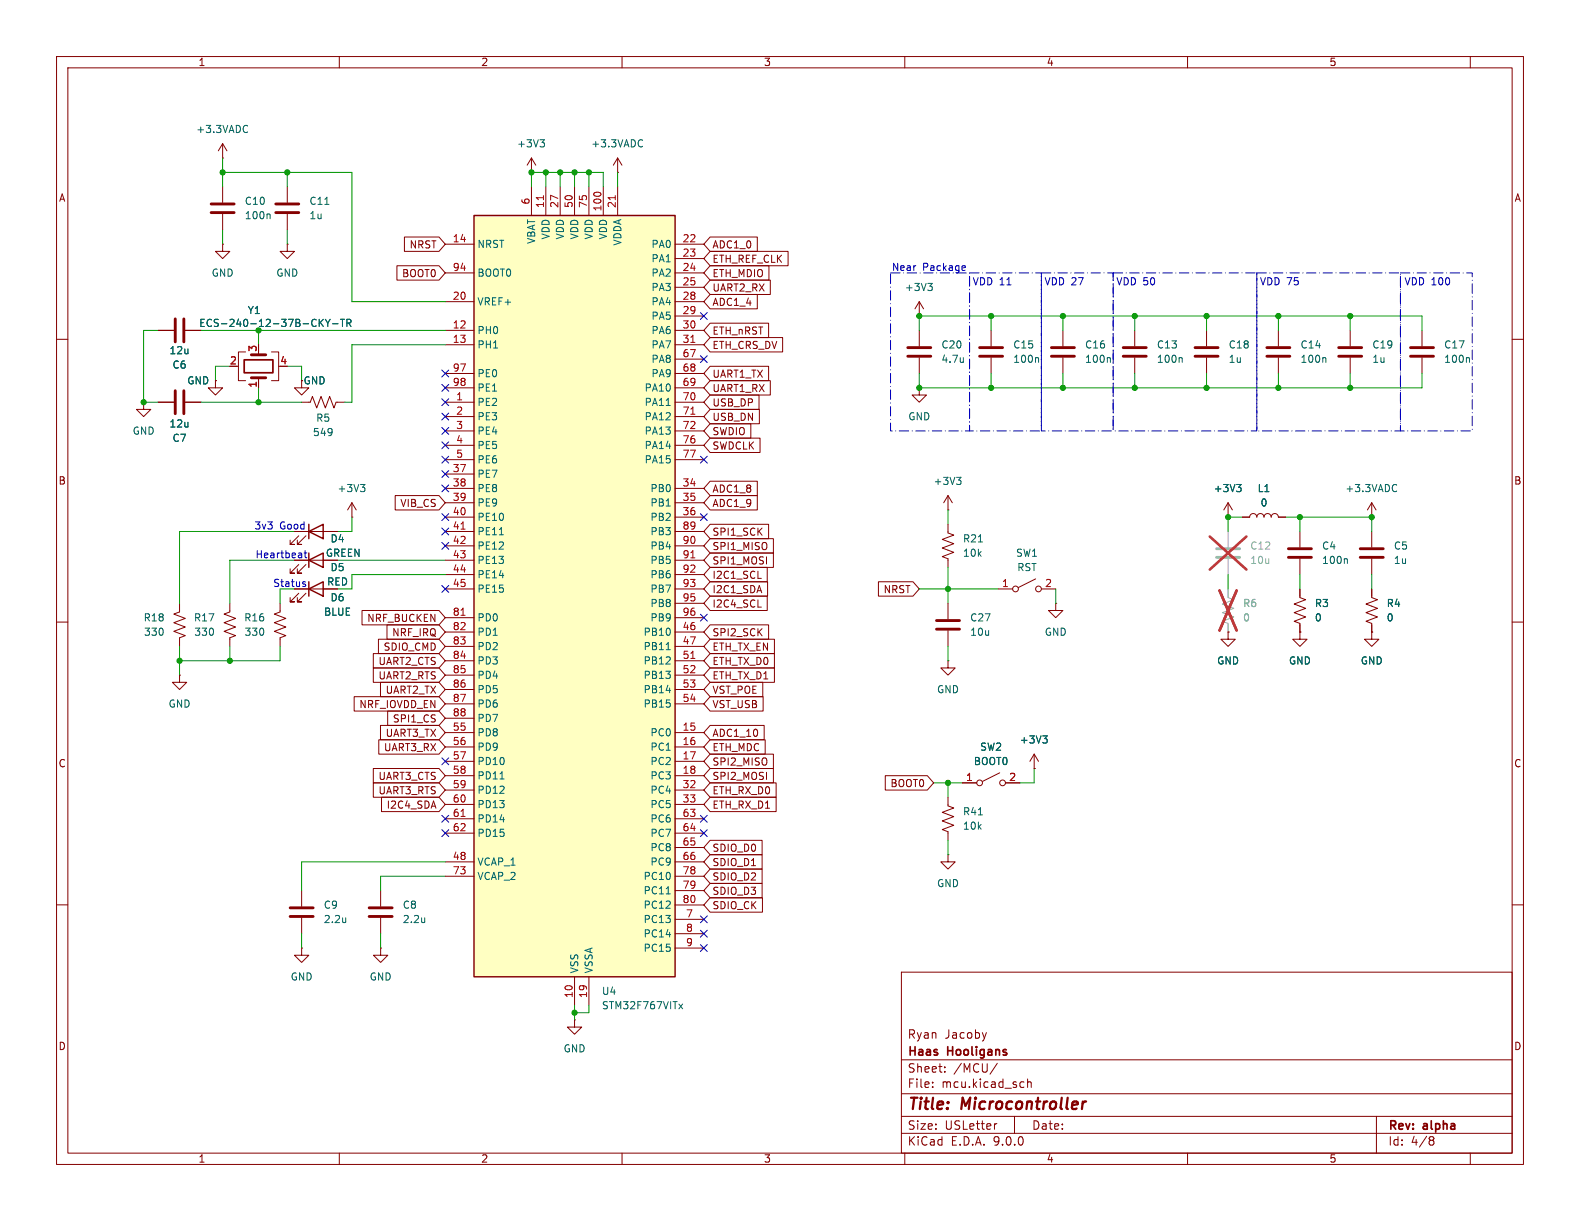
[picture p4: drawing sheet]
<svg xmlns="http://www.w3.org/2000/svg" width="279mm" height="216mm" viewBox="0 0 279 216" stroke-linecap="round" stroke-linejoin="round" font-family="sans-serif">
<g fill="none" stroke="#840000" stroke-width=".18">
<path d="M10 10h259.4v195.9h-259.4zM12 12h255.4v191.9h-255.4zM60 10v2M110 10v2M160 10v2M210 10v2M260 10v2M94 30.5h.1M94 27.9l-.8 1.3M94 27.9l.7 1.3M94 27.9v2.6M109.2 30.5h.1"/>
<path d="M109.2 27.9l-.7 1.3M109.2 27.9l.8 1.3M109.2 27.9v2.6M10 60h2M267.4 60h2M10 110h2M31.7 106.7v1.5l-1 .4 2.1 .7-2.1 .8 2.1 .8-2.1 .7 2.1 .8-1.1 .4v1.5M31.7 119.4v1.3h1.3l-1.3 1.2-1.2-1.2h1.2M31.7 119.4h.1M40.6 106.7v1.5l-1 .4 2.1 .7-2.1 .8 2.1 .8-2.1 .7 2.1 .8-1.1 .4v1.5M49.5 106.7v1.5l-1 .4 2 .7-2 .8 2 .8-2 .7 2 .8-1 .4v1.5M52.1 104.1h7.6"/>
<path d="M52.8 104.9l-1.5 1.5h.8h-.8v-.7M54.1 104.9l-1.5 1.5h.7h-.7v-.7M267.4 110h2M53.3 157.5v2.8M167.6 151.1v1.3h1.3l-1.3 1.3-1.2-1.3h1.2M167.6 151.1h.1M167.6 141v1.5l1.1 .4-2.1 .7 2.1 .8-2.1 .8 2.1 .7-2.1 .8 1 .4v1.5M10 160h2M53.3 162.3v2.8M159.4 171.9h108v32h-108zM267.4 160h2M159.4 197.4h108"/>
<path d="M159.4 193.4h108M159.4 187.4h108M164.9 192.1v.2M164.9 191.4v.1M167.1 189.4v.2M167.1 188.7v.1M174.4 182.6l-.3 1M176.3 198.7l-.3 .1M176.4 188l-1.3 1.9M179.4 197.4v3M180.6 191.3l.5 .1M181.1 192.2l-.5 .1"/>
<path d="M181.7 191.4l.2-.1 .4 .1 .1 .9M181.7 190.8v1.5M243.4 197.4v6.5M60 203.9v2M110 203.9v2M159.4 200.4h108M160 203.9v2M210 203.9v2M253 201.6h.3M253.3 201.6l.2 .2 .1 .4-.2 .2-.4 .1M253.6 201.3l-.3 .3M260 203.9v2"/>
</g>
<path d="M192.1 194.8l-.5 .2" fill="none" stroke="#840000" stroke-width=".4"/>
<path d="M95.5 24.7h.8l-.4 .5M96 25.2l.3 .2v.3l-.3 .3M113.4 24.7l.2 .1M113.6 25.9l-.2 .1M173 144.1h.7M61.1 162.3v.8M61.1 163v.1" fill="none" stroke="#006464" stroke-width=".18"/>
<path d="M54.6 104.1l2.5-1.2v2.5zM54.6 102.9v2.5" fill="none" stroke="#840000" stroke-width=".25"/>
<path d="M51.3 160.5h4.1M51.3 162.1h4.1" fill="none" stroke="#840000" stroke-width=".51"/>
<path d="M83.8 38.1h35.6v134.6h-35.6z" fill="#ffffc2"/>
<path d="M83.8 38.1h35.6v134.6h-35.6zM54.6 99.1l2.5-1.3v2.5zM54.6 94l2.5-1.3v2.6zM54.6 92.7v2.6M54.6 97.8v2.5" fill="none" stroke="#840000" stroke-width=".25"/>
<g fill="none" stroke="#840000" stroke-width=".18">
<path d="M39.4 27.9h.1M39.4 25.4l-.8 1.3M39.4 25.4l.7 1.3M39.4 25.4v2.5M39.4 33v2.8M39.4 37.8v2.8M50.8 33v2.8M50.8 37.8v2.8M94 33v5.1M96.5 33v5.1M99.1 33v5.1M101.6 33v5.1"/>
<path d="M104.1 33v5.1M106.7 33v5.1M109.2 33v5.1M27.9 58.4h2.8M32.8 58.4h2.8M39.4 43.2v1.3h1.2l-1.2 1.2-1.3-1.2h1.3M39.4 43.2h.1M50.8 43.2v1.3h1.3l-1.3 1.2-1.3-1.2h1.3M50.8 43.2h.1M70.2 47h7.4l1.1 1.3-1.1 1.2h-7.4zM71.5 41.9h6.1l1.1 1.3-1.1 1.3h-6.1zM78.7 43.2h5.1"/>
<path d="M78.7 48.3h5.1M78.7 53.3h5.1M78.7 58.4h5.1M119.4 43.2h5.1M119.4 48.3h5.1M119.4 53.3h5.1M119.4 58.4h5.1M119.4 45.7h5.1M119.4 50.8h5.1M119.4 55.9h5.1M125.6 59.7h12.8v2.5h-12.8l-1.1-1.2zM125.6 57.1h10.3v2.6h-10.3l-1.1-1.3z"/>
<path d="M125.6 44.4h13.8v2.6h-13.8l-1.1-1.3zM125.6 41.9h8.3v2.6h-8.3l-1.1-1.3zM125.6 52.1h8.3v2.5h-8.3l-1.1-1.3zM125.6 49.5h10.6v2.6h-10.6l-1.1-1.3zM125.6 47h10.4v2.5h-10.4l-1.1-1.2zM162.6 55.9h.1M162.6 53.3l-.8 1.3M162.6 53.3l.7 1.3M162.6 53.3v2.6M162.6 58.4v2.8M175.3 58.4v2.8M188 58.4v2.8"/>
<path d="M200.7 58.4v2.8M213.4 58.4v2.8M226.1 58.4v2.8M238.8 58.4v2.8M251.5 58.4v2.8M25.4 71.1v1.3h1.3l-1.3 1.3-1.3-1.3h1.3M25.4 71.1h.1M27.9 71.1h2.8M32.8 71.1h2.8M38.1 67.3v1.3h1.3l-1.3 1.3-1.3-1.3h1.3M38.1 67.3h.1M41.9 64.8h.3"/>
<path d="M43.4 62.2h-1.2v5.1h1.2M45.7 66.8v1.8M48 62.2h1.3v5.1h-1.3M53.3 71.1h1.6l.3-1 .8 2 .8-2 .7 2 .8-2 .8 2 .3-1h1.6M53.3 67.3v1.3h1.3l-1.3 1.3-1.2-1.3h1.2M78.7 61h5.1M78.7 66h5.1M78.7 68.6h5.1M78.7 71.1h5.1M78.7 73.7h5.1M78.7 76.2h5.1M78.7 78.7h5.1"/>
<path d="M119.4 61h5.1M119.4 66h5.1M119.4 68.6h5.1M119.4 71.1h5.1M119.4 73.7h5.1M119.4 76.2h5.1M119.4 78.7h5.1M119.4 63.5h5.1M125.6 74.9h7.2v2.6h-7.2l-1.1-1.3zM125.6 69.8h8.6v2.6h-8.6l-1.1-1.3zM125.6 72.4h8.7v2.5h-8.7l-1.1-1.2zM125.6 77.5h8.8v2.5h-8.8l-1.1-1.3z"/>
<path d="M125.6 67.3h10.6v2.6h-10.6l-1.1-1.3zM125.6 64.8h10.3v2.5h-10.3l-1.1-1.3zM162.6 68.6v1.3h1.2l-1.2 1.2-1.3-1.2h1.3M162.6 68.6h.1M162.6 63.2v2.8M175.3 63.2v2.8M188 63.2v2.8M200.7 63.2v2.8M213.4 63.2v2.8M226.1 63.2v2.8M238.8 63.2v2.8M251.5 63.2v2.8"/>
<path d="M52.1 94h7.6M52.1 99.1h5M52.8 99.8l-1.5 1.5h.8h-.8v-.7M52.8 94.7l-1.5 1.6h.8h-.8v-.8M54.1 99.8l-1.5 1.5h.7h-.7v-.7M54.1 94.7l-1.5 1.6h.7h-.7v-.8M62.2 91.4h.1M62.2 88.9l-.7 1.3M62.2 88.9l.8 1.3M62.2 88.9v2.5M69.9 87.6h7.7l1.1 1.3-1.1 1.3h-7.7zM78.7 81.3h5.1"/>
<path d="M78.7 83.8h5.1M78.7 86.4h5.1M78.7 88.9h5.1M78.7 91.4h5.1M78.7 94h5.1M78.7 96.5h5.1M78.7 99.1h5.1M119.4 81.3h5.1M119.4 86.4h5.1M119.4 88.9h5.1M119.4 91.4h5.1M119.4 94h5.1"/>
<path d="M119.4 96.5h5.1M119.4 99.1h5.1M125.6 92.7h10.3v2.6h-10.3l-1.1-1.3zM125.6 95.2h11.2v2.6h-11.2l-1.1-1.3zM125.6 87.6h8.3v2.6h-8.3l-1.1-1.3zM125.6 97.8h11.2v2.5h-11.2l-1.1-1.2zM125.6 85.1h8.3v2.5h-8.3l-1.1-1.2zM167.6 90.2h.1M167.6 92.7v1.5l1.1 .4-2.1 .8 2.1 .7-2.1 .8 2.1 .8-2.1 .7 1 .4v1.5M167.6 87.6l-.7 1.3M167.6 87.6l.8 1.3M167.6 87.6v2.6"/>
<path d="M217.2 91.4h.1M217.2 88.9l-.8 1.3M217.2 88.9l.7 1.3M217.2 88.9v2.5M219.7 91.4h1.3a.64 .64 0 0 1 .6-.6 .64 .64 0 0 1 .6 .6 .64 .64 0 0 1 .7-.6 .64 .64 0 0 1 .6 .6 .64 .64 0 0 1 .7-.6 .64 .64 0 0 1 .6 .6 .64 .64 0 0 1 .6-.6 .64 .64 0 0 1 .7 .6h1.2M229.9 94v2.8M229.9 98.8v2.8M242.6 91.4h.1M242.6 88.9l-.8 1.3M242.6 88.9l.7 1.3M242.6 88.9v2.5M242.6 94v2.8"/>
<path d="M242.6 98.8v2.8M52.1 104.1h2.5M57.1 104.1h2.6M64 107.9h13.6l1.1 1.3-1.1 1.3h-13.6zM66 118.1h11.6l1.1 1.3-1.1 1.3h-11.6zM66 115.6h11.6l1.1 1.2-1.1 1.3h-11.6zM66.9 113h10.7l1.1 1.3-1.1 1.3h-10.7zM68.4 110.5h9.2l1.1 1.3-1.1 1.2h-9.2zM78.7 101.6h5.1M78.7 104.1h5.1M78.7 109.2h5.1M78.7 111.8h5.1"/>
<path d="M78.7 114.3h5.1M78.7 116.8h5.1M78.7 119.4h5.1M119.4 101.6h5.1M119.4 104.1h5.1M119.4 109.2h5.1M119.4 111.8h5.1M119.4 114.3h5.1M119.4 116.8h5.1M119.4 119.4h5.1M119.4 106.7h5.1M125.6 115.6h11.3v2.5h-11.3l-1.1-1.3z"/>
<path d="M125.6 118.1h11.3v2.6h-11.3l-1.1-1.3zM125.6 113h11.3v2.6h-11.3l-1.1-1.3zM125.6 110.5h10.3v2.5h-10.3l-1.1-1.2zM125.6 105.4h10.1v2.6h-10.1l-1.1-1.3zM125.6 102.9h10.1v2.5h-10.1l-1.1-1.3zM125.6 100.3h10.1v2.6h-10.1l-1.1-1.3zM134 107.4h.6M134 102.3h.6M155.3 102.9h6.1l1.2 1.2-1.2 1.3h-6.1zM167.6 116.8v1.3h1.3l-1.3 1.3-1.2-1.3h1.2M167.6 116.8h.1M167.6 106.7v2.8"/>
<path d="M167.6 111.5v2.8M176.5 104.1h2.6M183.1 102.4l-3 1.5M184.1 104.1h2.6M186.7 106.7v1.3h1.3l-1.3 1.2-1.3-1.2h1.3M186.7 106.7h.1M217.2 111.8v1.2h1.2l-1.2 1.3-1.3-1.3h1.3M217.2 111.8h.1M229.9 104.1v1.6l1 .3-2 .8 2 .8-2 .7 2 .8-2 .8 1 .3v1.6M229.9 111.8v1.2h1.2l-1.2 1.3-1.3-1.3h1.3M229.9 111.8h.1M242.6 111.8v1.2h1.2l-1.2 1.3-1.3-1.3h1.3"/>
<path d="M242.6 111.8h.1M242.6 104.1v1.6l1 .3-2 .8 2 .8-2 .7 2 .8-2 .8 1 .3v1.6M62.6 123.2h15l1.1 1.3-1.1 1.2h-15zM66 138.4h11.6l1.1 1.3-1.1 1.3h-11.6zM66 135.9h11.6l1.1 1.3-1.1 1.2h-11.6zM67 130.8h10.6l1.1 1.3-1.1 1.3h-10.6zM67.3 128.3h10.3l1.1 1.2-1.1 1.3h-10.3zM67.3 120.6h10.3l1.1 1.3-1.1 1.3h-10.3zM68.6 125.7h9l1.1 1.3-1.1 1.3h-9zM78.7 121.9h5.1M78.7 124.5h5.1M78.7 127h5.1"/>
<path d="M78.7 129.5h5.1M78.7 132.1h5.1M78.7 134.6h5.1M78.7 137.2h5.1M78.7 139.7h5.1M119.4 121.9h5.1M119.4 124.5h5.1M119.4 129.5h5.1M119.4 132.1h5.1M119.4 134.6h5.1M119.4 137.2h5.1M119.4 139.7h5.1"/>
<path d="M125.6 130.8h9.7v2.6h-9.7l-1.1-1.3zM125.6 123.2h9.3v2.5h-9.3l-1.1-1.2zM125.6 128.3h9.5v2.5h-9.5l-1.1-1.3zM125.6 120.6h9.3v2.6h-9.3l-1.1-1.3zM125.6 133.3h11.2v2.6h-11.2l-1.1-1.3zM125.6 138.4h11.6v2.6h-11.6l-1.1-1.3zM125.6 135.9h11.2v2.5h-11.2l-1.1-1.2zM156.5 137.2h7.5l1.1 1.2-1.1 1.3h-7.5zM170.2 138.4h2.5M176.8 136.7l-3.1 1.5M177.8 138.4h2.5M182.9 135.9h.1"/>
<path d="M182.9 133.4l-.8 1.2M182.9 133.4l.7 1.2M182.9 133.4v2.5M67.3 157.5v2.8M67.5 141h10.1l1.1 1.2-1.1 1.3h-10.1zM78.7 142.2h5.1M78.7 144.8h5.1M78.7 147.3h5.1M78.7 152.4h5.1M78.7 154.9h5.1M119.4 142.2h5.1M119.4 144.8h5.1"/>
<path d="M119.4 147.3h5.1M119.4 152.4h5.1M119.4 154.9h5.1M119.4 149.9h5.1M119.4 157.5h5.1M125.6 141h11.6v2.5h-11.6l-1.1-1.3zM125.6 156.2h9.2v2.6h-9.2l-1.1-1.3zM125.6 148.6h9.2v2.5h-9.2l-1.1-1.2zM125.6 153.7h9.2v2.5h-9.2l-1.1-1.3zM125.6 151.1h9.2v2.6h-9.2l-1.1-1.3zM125.6 158.7h9.2v2.6h-9.2l-1.1-1.3zM53.3 167.6v1.3h1.3l-1.3 1.3-1.2-1.3h1.2"/>
<path d="M53.3 167.6h.1M67.3 167.6v1.3h1.3l-1.3 1.3-1.3-1.3h1.3M67.3 167.6h.1M67.3 162.3v2.8M101.6 172.7v5.1M104.1 172.7v5.1M119.4 160h5.1M119.4 162.6h5.1M119.4 165.1h5.1M119.4 167.6h5.1M101.6 180.3v1.3h1.3l-1.3 1.3-1.3-1.3h1.3M101.6 180.3h.1"/>
<circle cx="179.6" cy="104.1" r=".51"/>
<circle cx="183.6" cy="104.1" r=".51"/>
<circle cx="173.2" cy="138.4" r=".51"/>
<circle cx="177.3" cy="138.4" r=".51"/>
</g>
<g fill="none" stroke="#006464" stroke-width=".18">
<path d="M43.5 22.2l.3 .1M43.8 23.3l-.3 .1M47.6 37.8l.2 .2v.7M57.4 36.1h.8M56.4 56.5v1.2M56.6 57l.6 .7M57.2 56.5l-.8 .7M57.5 56.5l.5 .6M58 57.1v.6M58.4 56.5l-.4 .6M58.8 57.2h1M60.2 56.5h.7"/>
<path d="M60.6 56.5v1.2M61.3 57.1h.7l.1-.2-.1-.3-.7-.1v1.2M61.6 57.1l.5 .6M164.1 50.1h.8l-.5 .5M164.6 50.6l.3 .2v.3l-.3 .3M117.8 71.7h.7M170.4 63.2v.9M170.4 64h-.1M183.5 63.2l.2 .2v.7M196.2 63.2l.2 .2v.7M208.9 63.2l.2 .2v.7M234.3 63.2l.2 .2v.7"/>
<path d="M259.7 63.2l.2 .2v.7M63.7 85.7h.8l-.4 .5M64.3 86.2l.2 .2v.3l-.2 .2M88.3 94.6h.7M169.2 84.4h.7l-.4 .5M169.7 84.9l.2 .2v.3l-.2 .3M173 95.8h.7M218.7 85.7h.8l-.5 .5M219.2 86.2l.3 .2v.3l-.3 .2M238.1 98.8l.2 .2v.6M246.7 85.7l.3 .1M247 86.8l-.3 .1"/>
<path d="M117.8 114.9h.7M88.4 137.7h.7M184.4 130.1h.8l-.4 .5M184.9 130.6l.3 .2v.3l-.3 .3M117.8 158.1h.7M75.1 162.3v.8M75.1 163l-.1 .1M120.1 177.5l.6 .9M120.7 177.5l-.6 .9"/>
</g>
<path d="M96.1 34.6v.7M108.8 34.6v.7M122.2 60.5h.7M122.2 73.2h.7M81.5 93.6h.7M122.2 98.6h.7M81.5 108.8h.7M122.2 116.4h.7M81.5 144.4h.7" fill="none" stroke="#a90000" stroke-width=".18"/>
<g fill="none" stroke="#840000" stroke-width=".51">
<path d="M37.3 36.1h4.1M37.3 37.6h4.1M48.8 36.1h4M48.8 37.6h4M31 56.4v4.1M32.5 56.4v4.1M31 69.1v4.1M32.5 69.1v4.1M44.4 66.8h2.6M44.4 62.7h2.6M160.5 61.5h4.1M160.5 63h4.1"/>
<path d="M173.2 61.5h4.1M173.2 63h4.1M185.9 61.5h4.1M185.9 63h4.1M198.6 61.5h4.1M198.6 63h4.1M211.3 61.5h4.1M211.3 63h4.1M224 61.5h4.1M224 63h4.1M236.7 61.5h4.1M236.7 63h4.1"/>
<path d="M249.4 61.5h4.1M249.4 63h4.1M227.8 97h4.1M227.8 98.6h4.1M240.5 97h4.1M240.5 98.6h4.1M165.6 109.7h4.1M165.6 111.3h4.1M65.3 160.5h4M65.3 162.1h4"/>
</g>
<path d="M217.2 94v2.8M217.2 98.8v2.8M217.2 104.1v1.6l1 .3-2 .8 2 .8-2 .7 2 .8-2 .8 1 .3v1.6" fill="none" stroke="#a1a1a1" stroke-width=".18"/>
<path d="M213.9 94.9l6.5 5.8M220.4 94.9l-6.5 5.8M215.7 104.4l3 7.1M218.7 104.4l-3 7.1" fill="none" stroke="#e12e31" stroke-width=".46"/>
<path d="M215.1 97h4.1M215.1 98.6h4.1" fill="none" stroke="#a1a1a1" stroke-width=".51"/>
<path d="M43.2 63.6h5.1v2.3h-5.1z" fill="none" stroke="#840000" stroke-width=".3"/>
<g fill="none" stroke="#009600" stroke-width=".18">
<path d="M39.4 30.5h22.8v22.8h16.5M39.4 27.9v5.1M50.8 30.5v2.5M94 33v-2.5h12.7v2.5M96.5 30.5v2.5M99.1 30.5v2.5M101.6 30.5v2.5M104.1 30.5v2.5M109.2 30.5v2.5M27.9 58.4h-2.5v12.7h2.5M35.6 58.4h43.1M39.4 40.6v2.6"/>
<path d="M45.7 58.4v2.6M50.8 40.6v2.6M162.6 58.4v-2.5h88.9v2.5M175.3 55.9v2.5M188 55.9v2.5M200.7 55.9v2.5M213.4 55.9v2.5M226.1 55.9v2.5M238.8 55.9v2.5M35.6 71.1h17.7M40.6 64.8h-2.5v2.5M45.7 68.6v2.5"/>
<path d="M50.8 64.8h2.5v2.5M78.7 61h-16.5v10.1h-1.2M162.6 66v2.6h88.9v-2.6M175.3 66v2.6M188 66v2.6M200.7 66v2.6M213.4 66v2.6M226.1 66v2.6M238.8 66v2.6M52.1 94h-20.4v12.7M52.1 99.1h-11.5v7.6M59.7 99.1h19"/>
<path d="M62.2 91.4v2.6h-2.5M167.6 90.2v2.5M219.7 91.4h-2.5v2.6M227.3 91.4h15.3v2.6M229.9 91.4v2.6M31.7 114.3v5.1M40.6 114.3v2.5M49.5 104.1v2.6M49.5 114.3v2.5h-17.8M78.7 101.6h-16.5v2.5h-2.5M162.6 104.1h13.9M167.6 100.3v6.4"/>
<path d="M167.6 114.3v2.5M186.7 104.1v2.6M217.2 101.6v2.5M229.9 101.6v2.5M242.6 101.6v2.5M165.1 138.4h5.1M167.6 138.4v2.6M182.9 135.9v2.5h-2.6M78.7 152.4h-25.4v5.1M78.7 154.9h-11.4v2.6M167.6 148.6v2.5M53.3 165.1v2.5"/>
<path d="M67.3 165.1v2.5M101.6 177.8v2.5M104.1 177.8v1.3h-2.5"/>
</g>
<g fill="none" stroke="#000084" stroke-width=".18">
<path d="M123.9 55.3l1.2 1.2M125.1 55.3l-1.2 1.2M78.1 73.1l1.2 1.2M78.1 68l1.2 1.2M78.1 78.1l1.2 1.2M78.1 65.4l1.2 1.2M78.1 70.5l1.2 1.2M78.1 75.6l1.2 1.2M79.3 73.1l-1.2 1.2M79.3 68l-1.2 1.2M79.3 78.1l-1.2 1.2M79.3 65.4l-1.2 1.2"/>
<path d="M79.3 70.5l-1.2 1.2M79.3 75.6l-1.2 1.2M123.9 62.9l1.2 1.2M125.1 62.9l-1.2 1.2M78.1 95.9l1.2 1.2M78.1 90.8l1.2 1.2M78.1 93.4l1.2 1.2M78.1 85.8l1.2 1.2M78.1 83.2l1.2 1.2M78.1 80.7l1.2 1.2M79.3 95.9l-1.2 1.2M79.3 90.8l-1.2 1.2"/>
<path d="M79.3 93.4l-1.2 1.2M79.3 85.8l-1.2 1.2M79.3 83.2l-1.2 1.2M79.3 80.7l-1.2 1.2M123.9 80.7l1.2 1.2M123.9 90.8l1.2 1.2M125.1 80.7l-1.2 1.2M125.1 90.8l-1.2 1.2M78.1 103.5l1.2 1.2M79.3 103.5l-1.2 1.2M123.9 108.6l1.2 1.2M125.1 108.6l-1.2 1.2"/>
<path d="M78.1 134l1.2 1.2M79.3 134l-1.2 1.2M78.1 146.7l1.2 1.2M78.1 144.2l1.2 1.2M79.3 146.7l-1.2 1.2M79.3 144.2l-1.2 1.2M123.9 144.2l1.2 1.2M123.9 146.7l1.2 1.2M125.1 144.2l-1.2 1.2M125.1 146.7l-1.2 1.2M123.9 167l1.2 1.2M123.9 164.5l1.2 1.2"/>
<path d="M123.9 162l1.2 1.2M125.1 167l-1.2 1.2M125.1 164.5l-1.2 1.2M125.1 162l-1.2 1.2"/>
</g>
<path d="M170.5 47l.2 .3-.6 .1M170.7 47.8h-.2M53.8 97.8h.5M54 97.4v1l.3 .2M53.7 103.3h.3l.1 .2-.2 .2h-.3M53.7 102.9h.3" fill="none" stroke="#0000c2" stroke-width=".18"/>
<path d="M157.5 48.3h13.9v27.9h-13.9zM171.4 48.3h12.7v27.9h-12.7zM184.1 48.3h12.7v27.9h-12.7zM196.8 48.3h25.4v27.9h-25.4zM222.2 48.3h25.4v27.9h-25.4zM247.6 48.3h12.7v27.9h-12.7z" fill="none" stroke="#0000c2" stroke-width=".18" stroke-dasharray="1.7 .6 0 .6"/>
<g fill="#009600" stroke="#009600" stroke-width=".18">
<circle cx="200.7" cy="55.9" r=".46"/>
<circle cx="226.1" cy="55.9" r=".46"/>
<circle cx="213.4" cy="55.9" r=".46"/>
<circle cx="213.4" cy="68.6" r=".46"/>
<circle cx="188" cy="68.6" r=".46"/>
<circle cx="188" cy="55.9" r=".46"/>
<circle cx="167.6" cy="138.4" r=".46"/>
<circle cx="200.7" cy="68.6" r=".46"/>
<circle cx="217.2" cy="91.4" r=".46"/>
<circle cx="167.6" cy="104.1" r=".46"/>
<circle cx="175.3" cy="55.9" r=".46"/>
<circle cx="175.3" cy="68.6" r=".46"/>
<circle cx="162.6" cy="55.9" r=".46"/>
<circle cx="162.6" cy="68.6" r=".46"/>
<circle cx="226.1" cy="68.6" r=".46"/>
<circle cx="229.9" cy="91.4" r=".46"/>
<circle cx="238.8" cy="68.6" r=".46"/>
<circle cx="238.8" cy="55.9" r=".46"/>
<circle cx="242.6" cy="91.4" r=".46"/>
<circle cx="101.6" cy="30.5" r=".46"/>
<circle cx="99.1" cy="30.5" r=".46"/>
<circle cx="94" cy="30.5" r=".46"/>
<circle cx="96.5" cy="30.5" r=".46"/>
<circle cx="104.1" cy="30.5" r=".46"/>
<circle cx="31.7" cy="116.8" r=".46"/>
<circle cx="40.6" cy="116.8" r=".46"/>
<circle cx="101.6" cy="179.1" r=".46"/>
<circle cx="25.4" cy="71.1" r=".46"/>
<circle cx="45.7" cy="58.4" r=".46"/>
<circle cx="45.7" cy="71.1" r=".46"/>
<circle cx="39.4" cy="30.5" r=".46"/>
<circle cx="50.8" cy="30.5" r=".46"/>
</g>
<g font-size="2.8" fill="#840000">
<text x="160.4" y="196.8">Title:</text>
<text x="170.1" y="196.8">Microcontroller</text>
</g>
<g font-size="2.1" fill="#840000">
<text x="160.4" y="183.9">Ryan</text>
<text x="167.1" y="183.9">Jacoby</text>
<text x="160.4" y="189.9">Sheet:</text>
<text x="160.4" y="187.1">Haas</text>
<text x="167.6" y="187.1">Hooligans</text>
<text x="168.6" y="189.9">/MCU/</text>
<text x="160.4" y="192.6">File:</text>
<text x="166.5" y="192.6">mcu.kicad_sch</text>
<text x="160.4" y="202.8">KiCad</text>
<text x="160.4" y="200">Size:</text>
<text x="167.1" y="200">USLetter</text>
<text x="168.1" y="202.8">E.D.A.</text>
<text x="175.7" y="202.8">9.0.0</text>
<text x="182.4" y="200">Date:</text>
<text x="245.4" y="200.2">Rev:</text>
<text x="245.4" y="202.8">Id:</text>
<text x="249.5" y="202.8">4/8</text>
<text x="251.8" y="200.2">alpha</text>
</g>
<g font-size="1.8" fill="#840000">
<text x="35" y="11.9">1</text>
<text x="85" y="11.9">2</text>
<text x="135" y="11.9">3</text>
<text x="185" y="11.9">4</text>
<text x="235" y="11.9">5</text>
<text x="10.3" y="35.9">A</text>
<text x="267.7" y="35.9">A</text>
<text x="72.3" y="44.1">NRST</text>
<text x="125.9" y="46.7">ETH_REF_CLK</text>
<text x="125.9" y="44.1">ADC1_0</text>
<text x="71" y="49.2">BOOT0</text>
<text x="125.9" y="51.8">UART2_RX</text>
<text x="125.9" y="49.2">ETH_MDIO</text>
<text x="125.9" y="59.4">ETH_nRST</text>
<text x="125.9" y="54.3">ADC1_4</text>
<text x="125.9" y="61.9">ETH_CRS_DV</text>
<text x="53.6" y="68.2">GND</text>
<text x="125.9" y="69.5">UART1_RX</text>
<text x="125.9" y="67">UART1_TX</text>
<text x="125.9" y="77.2">SWDIO</text>
<text x="125.9" y="72.1">USB_DP</text>
<text x="125.9" y="74.6">USB_DN</text>
<text x="125.9" y="79.7">SWDCLK</text>
<text x="10.3" y="85.9">B</text>
<text x="70.7" y="89.9">VIB_CS</text>
<text x="125.9" y="89.9">ADC1_9</text>
<text x="125.9" y="87.3">ADC1_8</text>
<text x="267.7" y="85.9">B</text>
<text x="125.9" y="94.9">SPI1_SCK</text>
<text x="125.9" y="97.5">SPI1_MISO</text>
<text x="125.9" y="100">SPI1_MOSI</text>
<text x="125.9" y="107.6">I2C4_SCL</text>
<text x="125.9" y="105.1">I2C1_SDA</text>
<text x="125.9" y="102.6">I2C1_SCL</text>
<text x="156.2" y="105.1">NRST</text>
<text x="64.8" y="110.2">NRF_BUCKEN</text>
<text x="69.2" y="112.7">NRF_IRQ</text>
<text x="125.9" y="112.7">SPI2_SCK</text>
<text x="66.8" y="117.8">UART2_CTS</text>
<text x="67.7" y="115.3">SDIO_CMD</text>
<text x="125.9" y="117.8">ETH_TX_D0</text>
<text x="125.9" y="115.3">ETH_TX_EN</text>
<text x="63.4" y="125.4">NRF_IOVDD_EN</text>
<text x="66.8" y="120.3">UART2_RTS</text>
<text x="68.1" y="122.9">UART2_TX</text>
<text x="125.9" y="125.4">VST_USB</text>
<text x="125.9" y="120.3">ETH_TX_D1</text>
<text x="125.9" y="122.9">VST_POE</text>
<text x="68.1" y="130.5">UART3_TX</text>
<text x="69.4" y="128">SPI1_CS</text>
<text x="125.9" y="130.5">ADC1_10</text>
<text x="10.3" y="135.9">C</text>
<text x="67.8" y="133">UART3_RX</text>
<text x="125.9" y="133">ETH_MDC</text>
<text x="125.9" y="135.6">SPI2_MISO</text>
<text x="267.7" y="135.9">C</text>
<text x="66.8" y="140.7">UART3_RTS</text>
<text x="66.8" y="138.1">UART3_CTS</text>
<text x="68.3" y="143.2">I2C4_SDA</text>
<text x="125.9" y="143.2">ETH_RX_D1</text>
<text x="125.9" y="140.7">ETH_RX_D0</text>
<text x="125.9" y="138.1">SPI2_MOSI</text>
<text x="157.4" y="139.4">BOOT0</text>
<text x="125.9" y="150.8">SDIO_D0</text>
<text x="125.9" y="155.9">SDIO_D2</text>
<text x="125.9" y="153.4">SDIO_D1</text>
<text x="125.9" y="158.4">SDIO_D3</text>
<text x="125.9" y="161">SDIO_CK</text>
<text x="10.3" y="185.9">D</text>
<text x="267.7" y="185.9">D</text>
<text x="35" y="205.8">1</text>
<text x="85" y="205.8">2</text>
<text x="135" y="205.8">3</text>
<text x="185" y="205.8">4</text>
<text x="235" y="205.8">5</text>
</g>
<g font-size="1.8" fill="#006464">
<text x="34.6" y="23.7">+3.3VADC</text>
<text x="91.3" y="26.3">+3V3</text>
<text x="104.5" y="26.3">+3.3VADC</text>
<text x="43.2" y="39">100n</text>
<text x="43.2" y="36.4">C10</text>
<text x="54.6" y="39">1u</text>
<text x="54.6" y="36.4">C11</text>
<text x="84.3" y="44">NRST</text>
<text x="94.8" y="43.2" transform="rotate(-90 94.8 43.2)">VBAT</text>
<text x="97.4" y="42.4" transform="rotate(-90 97.4 42.4)">VDD</text>
<text x="99.9" y="42.4" transform="rotate(-90 99.9 42.4)">VDD</text>
<text x="102.5" y="42.4" transform="rotate(-90 102.5 42.4)">VDD</text>
<text x="105" y="42.4" transform="rotate(-90 105 42.4)">VDD</text>
<text x="107.5" y="42.4" transform="rotate(-90 107.5 42.4)">VDD</text>
<text x="110.1" y="43.5" transform="rotate(-90 110.1 43.5)">VDDA</text>
<text x="115.1" y="44">PA0</text>
<text x="115.1" y="46.6">PA1</text>
<text x="37.3" y="49.1">GND</text>
<text x="48.8" y="49.1">GND</text>
<text x="84.3" y="49.1">BOOT0</text>
<text x="115.1" y="49.1">PA2</text>
<text x="115.1" y="51.7">PA3</text>
<text x="159.9" y="51.7">+3V3</text>
<text x="35.1" y="58">ECS-240-12-37B-CKY-TR</text>
<text x="43.7" y="55.7">Y1</text>
<text x="84.3" y="54.2">VREF+</text>
<text x="84.3" y="59.3">PH0</text>
<text x="115.1" y="54.2">PA4</text>
<text x="115.1" y="56.7">PA5</text>
<text x="115.1" y="59.3">PA6</text>
<text x="29.9" y="62.8">12u</text>
<text x="30.4" y="65.4">C6</text>
<text x="84.3" y="61.8">PH1</text>
<text x="115.1" y="61.8">PA7</text>
<text x="115.1" y="64.4">PA8</text>
<text x="166.4" y="61.8">C20</text>
<text x="166.4" y="64.4">4.7u</text>
<text x="179.1" y="64.4">100n</text>
<text x="179.1" y="61.8">C15</text>
<text x="191.8" y="64.4">100n</text>
<text x="191.8" y="61.8">C16</text>
<text x="204.5" y="64.4">100n</text>
<text x="204.5" y="61.8">C13</text>
<text x="217.2" y="64.4">1u</text>
<text x="217.2" y="61.8">C18</text>
<text x="229.9" y="64.4">100n</text>
<text x="229.9" y="61.8">C14</text>
<text x="242.6" y="64.4">1u</text>
<text x="242.6" y="61.8">C19</text>
<text x="255.3" y="64.4">100n</text>
<text x="255.3" y="61.8">C17</text>
<text x="33" y="68.2">GND</text>
<text x="84.3" y="66.9">PE0</text>
<text x="84.3" y="69.4">PE1</text>
<text x="84.3" y="72">PE2</text>
<text x="113.9" y="69.4">PA10</text>
<text x="113.9" y="72">PA11</text>
<text x="115.1" y="66.9">PA9</text>
<text x="23.4" y="77.1">GND</text>
<text x="29.9" y="75.8">12u</text>
<text x="55.2" y="77.3">549</text>
<text x="55.8" y="74.8">R5</text>
<text x="84.3" y="74.5">PE3</text>
<text x="84.3" y="77.1">PE4</text>
<text x="113.9" y="74.5">PA12</text>
<text x="113.9" y="77.1">PA13</text>
<text x="160.5" y="74.5">GND</text>
<text x="30.4" y="78.3">C7</text>
<text x="84.3" y="79.6">PE5</text>
<text x="84.3" y="82.1">PE6</text>
<text x="113.9" y="79.6">PA14</text>
<text x="113.9" y="82.1">PA15</text>
<text x="59.6" y="87.2">+3V3</text>
<text x="84.3" y="84.7">PE7</text>
<text x="84.3" y="87.2">PE8</text>
<text x="84.3" y="89.8">PE9</text>
<text x="114.9" y="87.2">PB0</text>
<text x="114.9" y="89.8">PB1</text>
<text x="165" y="86">+3V3</text>
<text x="214.5" y="87.2">+3V3</text>
<text x="222.3" y="87.2">L1</text>
<text x="222.8" y="89.8">0</text>
<text x="237.8" y="87.2">+3.3VADC</text>
<text x="84.3" y="92.3">PE10</text>
<text x="84.3" y="94.8">PE11</text>
<text x="114.9" y="92.3">PB2</text>
<text x="114.9" y="94.8">PB3</text>
<text x="57.5" y="98.7">GREEN</text>
<text x="58.3" y="101.2">D5</text>
<text x="58.3" y="96.1">D4</text>
<text x="84.3" y="97.4">PE12</text>
<text x="84.3" y="99.9">PE13</text>
<text x="114.9" y="97.4">PB4</text>
<text x="114.9" y="99.9">PB5</text>
<text x="170.2" y="98.7">10k</text>
<text x="170.2" y="96.1">R21</text>
<text x="179.6" y="98.7">SW1</text>
<text x="179.8" y="101.2">RST</text>
<text x="233.7" y="97.4">C4</text>
<text x="233.7" y="99.9">100n</text>
<text x="246.4" y="97.4">C5</text>
<text x="246.4" y="99.9">1u</text>
<text x="57.7" y="103.7">RED</text>
<text x="58.3" y="106.5">D6</text>
<text x="84.3" y="102.5">PE14</text>
<text x="84.3" y="105">PE15</text>
<text x="114.9" y="102.5">PB6</text>
<text x="114.9" y="105">PB7</text>
<text x="114.9" y="107.5">PB8</text>
<text x="232.4" y="107.5">R3</text>
<text x="245.1" y="107.5">R4</text>
<text x="25.3" y="110.1">R18</text>
<text x="25.4" y="112.6">330</text>
<text x="34.2" y="110.1">R17</text>
<text x="34.3" y="112.6">330</text>
<text x="43.1" y="110.1">R16</text>
<text x="43.1" y="112.6">330</text>
<text x="57.2" y="109.1">BLUE</text>
<text x="84.3" y="110.1">PD0</text>
<text x="84.3" y="112.6">PD1</text>
<text x="113.7" y="112.6">PB10</text>
<text x="114.9" y="110.1">PB9</text>
<text x="171.5" y="110.1">C27</text>
<text x="171.5" y="112.6">10u</text>
<text x="184.7" y="112.6">GND</text>
<text x="232.4" y="110.1">0</text>
<text x="245.1" y="110.1">0</text>
<text x="84.3" y="115.2">PD2</text>
<text x="84.3" y="117.7">PD3</text>
<text x="113.7" y="115.2">PB11</text>
<text x="113.7" y="117.7">PB12</text>
<text x="215.1" y="117.7">GND</text>
<text x="227.8" y="117.7">GND</text>
<text x="240.5" y="117.7">GND</text>
<text x="29.7" y="125.3">GND</text>
<text x="84.3" y="120.2">PD4</text>
<text x="84.3" y="122.8">PD5</text>
<text x="84.3" y="125.3">PD6</text>
<text x="113.7" y="120.2">PB13</text>
<text x="113.7" y="122.8">PB14</text>
<text x="113.7" y="125.3">PB15</text>
<text x="165.6" y="122.8">GND</text>
<text x="84.3" y="127.9">PD7</text>
<text x="84.3" y="130.4">PD8</text>
<text x="114.9" y="130.4">PC0</text>
<text x="180.2" y="131.7">+3V3</text>
<text x="84.3" y="132.9">PD9</text>
<text x="84.3" y="135.5">PD10</text>
<text x="114.9" y="132.9">PC1</text>
<text x="114.9" y="135.5">PC2</text>
<text x="172.1" y="135.5">BOOT0</text>
<text x="173.2" y="132.9">SW2</text>
<text x="84.3" y="138">PD11</text>
<text x="84.3" y="140.6">PD12</text>
<text x="84.3" y="143.1">PD13</text>
<text x="114.9" y="138">PC3</text>
<text x="114.9" y="140.6">PC4</text>
<text x="114.9" y="143.1">PC5</text>
<text x="84.3" y="145.6">PD14</text>
<text x="84.3" y="148.2">PD15</text>
<text x="114.9" y="145.6">PC6</text>
<text x="114.9" y="148.2">PC7</text>
<text x="170.2" y="146.9">10k</text>
<text x="170.2" y="144.4">R41</text>
<text x="84.3" y="153.3">VCAP_1</text>
<text x="84.3" y="155.8">VCAP_2</text>
<text x="113.7" y="155.8">PC10</text>
<text x="114.9" y="150.7">PC8</text>
<text x="114.9" y="153.3">PC9</text>
<text x="57.2" y="160.9">C9</text>
<text x="71.1" y="160.9">C8</text>
<text x="113.7" y="158.3">PC11</text>
<text x="113.7" y="160.9">PC12</text>
<text x="165.6" y="157.1">GND</text>
<text x="57.2" y="163.4">2.2u</text>
<text x="71.1" y="163.4">2.2u</text>
<text x="113.7" y="163.4">PC13</text>
<text x="113.7" y="166">PC14</text>
<text x="51.3" y="173.6">GND</text>
<text x="65.3" y="173.6">GND</text>
<text x="102.5" y="172.2" transform="rotate(-90 102.5 172.2)">VSS</text>
<text x="105" y="172.2" transform="rotate(-90 105 172.2)">VSSA</text>
<text x="113.7" y="168.5">PC15</text>
<text x="106.3" y="178.7">STM32F767VITx</text>
<text x="106.3" y="176.1">U4</text>
<text x="99.6" y="186.3">GND</text>
</g>
<g font-size="1.8" fill="#a90000">
<text x="93.7" y="36.3" transform="rotate(-90 93.7 36.3)">6</text>
<text x="96.3" y="36.9" transform="rotate(-90 96.3 36.9)">11</text>
<text x="98.8" y="36.9" transform="rotate(-90 98.8 36.9)">27</text>
<text x="101.3" y="36.9" transform="rotate(-90 101.3 36.9)">50</text>
<text x="103.9" y="36.9" transform="rotate(-90 103.9 36.9)">75</text>
<text x="106.4" y="37.5" transform="rotate(-90 106.4 37.5)">100</text>
<text x="109" y="36.9" transform="rotate(-90 109 36.9)">21</text>
<text x="80" y="42.9">14</text>
<text x="120.6" y="42.9">22</text>
<text x="120.6" y="45.5">23</text>
<text x="80" y="48">94</text>
<text x="80" y="53.1">20</text>
<text x="120.6" y="48">24</text>
<text x="120.6" y="50.5">25</text>
<text x="120.6" y="53.1">28</text>
<text x="80" y="58.2">12</text>
<text x="120.6" y="55.6">29</text>
<text x="120.6" y="58.2">30</text>
<text x="40.6" y="64.5">2</text>
<text x="45.5" y="62.3" transform="rotate(-90 45.5 62.3)">3</text>
<text x="49.5" y="64.5">4</text>
<text x="80" y="60.7">13</text>
<text x="80" y="65.8">97</text>
<text x="120.6" y="60.7">31</text>
<text x="120.6" y="63.2">67</text>
<text x="120.6" y="65.8">68</text>
<text x="45.5" y="68.7" transform="rotate(-90 45.5 68.7)">1</text>
<text x="80" y="68.3">98</text>
<text x="80.6" y="70.9">1</text>
<text x="120.6" y="68.3">69</text>
<text x="120.6" y="70.9">70</text>
<text x="80.6" y="73.4">2</text>
<text x="80.6" y="75.9">3</text>
<text x="120.6" y="73.4">71</text>
<text x="120.6" y="75.9">72</text>
<text x="80" y="83.6">37</text>
<text x="80.6" y="78.5">4</text>
<text x="80.6" y="81">5</text>
<text x="120.6" y="78.5">76</text>
<text x="120.6" y="81">77</text>
<text x="80" y="86.1">38</text>
<text x="80" y="88.6">39</text>
<text x="120.6" y="86.1">34</text>
<text x="120.6" y="88.6">35</text>
<text x="80" y="91.2">40</text>
<text x="80" y="93.7">41</text>
<text x="120.6" y="91.2">36</text>
<text x="120.6" y="93.7">89</text>
<text x="80" y="96.3">42</text>
<text x="80" y="98.8">43</text>
<text x="80" y="101.3">44</text>
<text x="120.6" y="96.3">90</text>
<text x="120.6" y="98.8">91</text>
<text x="120.6" y="101.3">92</text>
<text x="80" y="103.9">45</text>
<text x="120.6" y="103.9">93</text>
<text x="120.6" y="106.4">95</text>
<text x="177.1" y="103.9">1</text>
<text x="184.7" y="103.9">2</text>
<text x="80" y="109">81</text>
<text x="80" y="111.5">82</text>
<text x="120.6" y="109">96</text>
<text x="120.6" y="111.5">46</text>
<text x="80" y="114">83</text>
<text x="80" y="116.6">84</text>
<text x="80" y="119.1">85</text>
<text x="120.6" y="114">47</text>
<text x="120.6" y="116.6">51</text>
<text x="120.6" y="119.1">52</text>
<text x="80" y="121.7">86</text>
<text x="80" y="124.2">87</text>
<text x="120.6" y="121.7">53</text>
<text x="120.6" y="124.2">54</text>
<text x="80" y="126.7">88</text>
<text x="80" y="129.3">55</text>
<text x="80" y="131.8">56</text>
<text x="120.6" y="129.3">15</text>
<text x="120.6" y="131.8">16</text>
<text x="80" y="134.4">57</text>
<text x="80" y="136.9">58</text>
<text x="120.6" y="134.4">17</text>
<text x="120.6" y="136.9">18</text>
<text x="80" y="139.4">59</text>
<text x="80" y="142">60</text>
<text x="120.6" y="139.4">32</text>
<text x="120.6" y="142">33</text>
<text x="170.7" y="138.2">1</text>
<text x="178.4" y="138.2">2</text>
<text x="80" y="144.5">61</text>
<text x="80" y="147.1">62</text>
<text x="120.6" y="144.5">63</text>
<text x="120.6" y="147.1">64</text>
<text x="120.6" y="149.6">65</text>
<text x="80" y="152.1">48</text>
<text x="80" y="154.7">73</text>
<text x="120.6" y="152.1">66</text>
<text x="120.6" y="154.7">78</text>
<text x="120.6" y="157.2">79</text>
<text x="120.6" y="159.8">80</text>
<text x="121.2" y="162.3">7</text>
<text x="121.2" y="164.8">8</text>
<text x="121.2" y="167.4">9</text>
<text x="101.3" y="176.6" transform="rotate(-90 101.3 176.6)">10</text>
<text x="103.9" y="176.6" transform="rotate(-90 103.9 176.6)">19</text>
</g>
<g font-size="1.8" fill="#0000c2">
<text x="157.6" y="48.1">Near</text>
<text x="163.1" y="48.1">Package</text>
<text x="171.9" y="50.7">VDD 11</text>
<text x="184.6" y="50.7">VDD 27</text>
<text x="197.3" y="50.7">VDD 50</text>
<text x="222.7" y="50.7">VDD 75</text>
<text x="248.3" y="50.7">VDD 100</text>
<text x="44.9" y="93.8">3v3</text>
<text x="49.5" y="93.8">Good</text>
<text x="45.1" y="98.9">Heartbeat</text>
<text x="48.2" y="104">Status</text>
</g>
<g font-size="1.8" fill="#989898">
<text x="221" y="97.4">C12</text>
<text x="221" y="99.9">10u</text>
<text x="219.7" y="107.5">R6</text>
<text x="219.7" y="110.1">0</text>
</g>
</svg>
